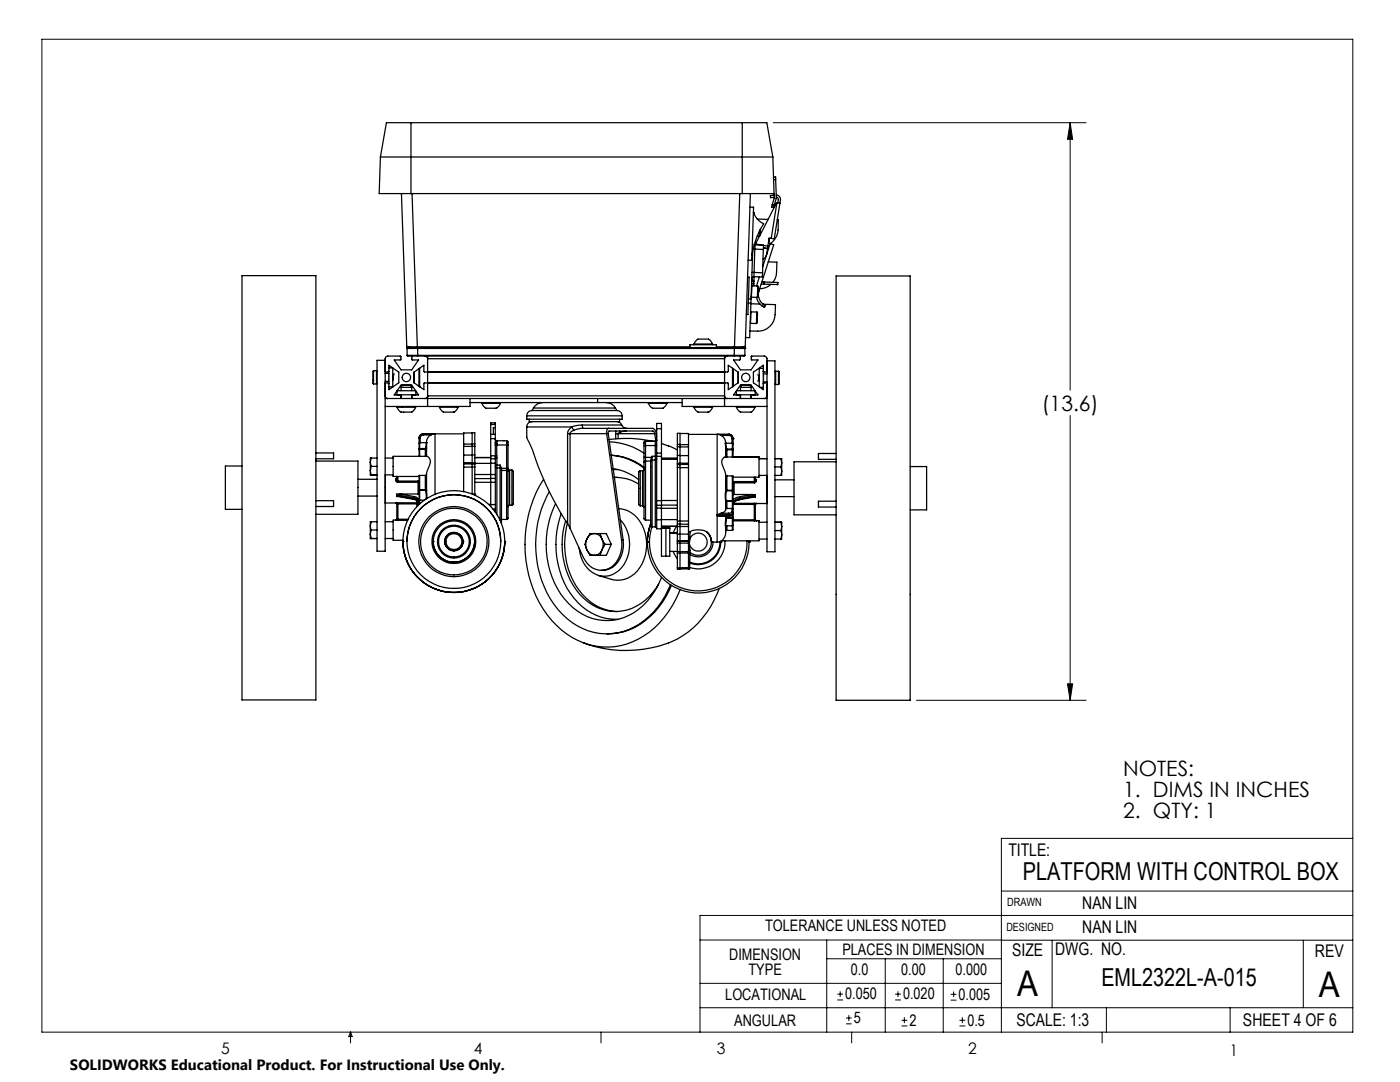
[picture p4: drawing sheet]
<svg xmlns="http://www.w3.org/2000/svg" width="279mm" height="216mm" viewBox="0 0 279 216" stroke-linecap="round" stroke-linejoin="round" font-family="sans-serif">
<g fill="none" stroke="#000" stroke-width=".2">
<path d="M8.4 7.8h261.6v198.2h-261.6zM154.3 24.5h62.4M213.6 24.5v53.4M213.6 24.5l.5 3.3h-1.1zM213.6 82.9v56.8M182.9 139.7h33.8M213 136.5h1.1l-.5 3.2zM199.8 177.8h70.2M270 167.3h-70.2v38.7M139.7 187.6h60.2M139.7 196.2h60.1M165 187.6v18.4"/>
<path d="M165 191.3h34.8M167.1 199.5h1.1M167.1 198.4h1.1M167.7 197.8v1.1M176.7 191.3v14.7M178.6 199.5h1.2M178.6 198.4h1.2M179.2 197.8v1.1M188.2 191.3v14.7M189.7 199.6h1.2M189.7 198.4h1.2M190.3 197.8v1.2"/>
<path d="M199.8 187.6h70.2M210 187.6v13.5M260.1 187.6v13.5M270 182.7h-130.3v23.3M70 206v2.1M70 206l.3 .8h-.7zM119.9 206v2.1M139.7 201.1h130.3M168.8 204.3h1.2M168.8 203.1h1.2M169.4 202.6v1.1M170 206v2.1"/>
<path d="M179.9 204.7h1.2M179.9 203.6h1.2M180.5 203v1.2M191.5 204.7h1.2M191.5 203.6h1.2M192.1 203v1.2M220 206v2.1M220.8 201.1v4.9M245.5 201.1v4.9"/>
</g>
<path d="M78.4 74.6h.3l-.1 .2zM78.6 74.8h.1M151.2 74.7h.3l-.1 .2zM151.3 75.9l.2 .2h-.3z" fill="none" stroke="#808080" stroke-width=".25"/>
<path d="M77.6 74.6v1.4M78.4 74.6v1.4M78.6 74.6v.2M78.7 74.7h-.2M151.3 74.8h.2M151.3 76h.2M151.4 74.7v.2M151.4 76.1v-.2M151.5 74.7v1.4M151.5 76.1v-1.4M152.4 74.7v1.4M152.4 76.1v-1.4" fill="none" stroke="#808080" stroke-width=".2" stroke-dasharray="15.2 1.3 1.3 1.3"/>
<path d="M213.6 24.5l.5 3.3h-1.1zM213 136.5h1.1l-.5 3.2z" fill="#000"/>
<g fill="none" stroke="#000" stroke-width=".25">
<path d="M75.9 31.3l-.2 7.3h6.3M75.9 31.3h78.3M80.1 38.6l1.1 30.9M82 24.5h-4.9l-1.2 6.8M82 38.6h66.1M82 24.5v14.1M82 24.5h66.1M82.2 38.6l1.1 30.6M147.6 38.6l-1 30.6M148.1 38.6h6.4M148.1 24.5h4.9l1.2 6.8M148.1 24.5v14.1"/>
<path d="M149.8 38.6l-1.1 30.9M154.2 31.3l.3 7.3M154.4 35.3h.4v.5M154.4 35.8h.4M154.5 38.6v.9l-.4 1.3M154.5 38.9l-.8 .1 .1 .4h.7M154.8 35.8l.1 3.8-.4 1.4M154.9 38.9a.86 .86 0 0 1 .9 1l-1.3 7.8-.6-.1M154.9 39.3l.4 .4-.1 .8M48.3 55h14.7v84.7h-14.7zM149.2 55.3h.3l-.2 7.5h-.4M149.4 59.6l.5 .1"/>
<path d="M149.7 41.3h.7l-.4 10.6h-.7M149.9 59.7v.8M149.9 59.2l.1 .1M150 59.3h1.1M150 56.6h.5M150 56.1l.5 .1M150 56l.1 .1M150 57v2.3M150 57l1.2 .1M150 57v.1M150.1 54.4h.4M150.1 56.1h.4"/>
<path d="M150.1 55.4v.7M150.2 50.1l-.3 9.6M150.3 49.7h.3M150.5 55.2l-.4 .1-.1 .3M150.5 42.7v-.3h-.1a4 4 0 0 0 2 2.3 15.6 15.6 0 0 0-2.3 6.2M150.5 54.4v.8M150.5 48.8l.2 .1M150.5 55.2l-.1 1.8M150.5 54.4h1.7M150.6 49.7l-.1 4.7M150.6 49.7l1.7 .1M150.7 48.9l-.1 .8"/>
<path d="M150.7 48.9h1.7M150.8 48.7l-.1 .2zM150.8 48.7l1.4 .2M151 59.3l.2 .8 .9 1M151.1 47.1h.5M151.1 43.7l2.2 .1M151.2 57.1l-.1 2.2M151.2 57.1l.1 .1v2l-.2 .1M151.3 58h.2M151.5 58a2.38 2.38 0 0 0 .9 2.7M151.6 55.2l-.6 1.8M151.6 45.9v1.2"/>
<path d="M151.6 47l-.8 1.7M151.8 45.8l-.1 1.2-.1 .1M151.9 56.7h.6M152 56.3h.5M152.2 54.4v.9l-1.7-.1M152.3 49.8l-.1 4.6M152.4 48.9l-.1 .9M152.4 49.5l.8 .1M152.4 49l.8 .1M152.5 56.3l2.8 .1-.1 .4-2.7-.1M152.5 56.3v.4M153.2 49.6h.1"/>
<path d="M153.2 49.6a2.08 2.08 0 0 1-.9 2.1M153.2 49.1v.5M153.3 52.2l1.7 .1a5.4 5.4 0 0 1-.7 4M153.5 47.6l-.1 .9 .3 .1M153.7 48.6l.7 .3-2.9 9.1M153.7 48.6l-1.5 4.6M153.9 56.7a3.4 3.4 0 0 1-2.3 .9M153.9 47.6l-.4-.1-.3 1.6M154.1 40.8l-.1 .5 .4 .1 .1-.4M154.1 40.8l.4 .2M155 40.5l.6 .1M155 40.5l-3.3 6.3"/>
<path d="M155 40.5l-1.1 7.1M155.1 43.9h.2a5.1 5.1 0 0 1-1.1 4.4l-.5 .3M166.9 55.1h14.7v84.6h-14.7zM74.5 74l-.1 .1 .1 2.5M74.5 74v2.6M74.5 74h.6M74.5 76.6h.6M75.1 74v2.6M75.1 74l.1 .1M75.2 76.5l-.1 .1M76.9 76.4h.6l.1 .2M76.9 79a.49 .49 0 0 0 .5 .5"/>
<path d="M76.9 74.5h.7M76.9 76.1h.7M76.9 79.5h76.2M77.6 74.1v2.5M77.6 74.1l-.1 .1h-.6M77.6 73.4h.8M77.6 74.1v-1.2l2 1.4v2.1l-2 1.4v-1.2M78.4 74.8v1M78.4 73.4v3.8h-.8M79.2 78v.8h3.8v-.8M79.3 78h3.6M80 79l-.1-.2h-1.2l1.3-2h2.2l1.3 2h-1.2l-.1 .2"/>
<path d="M80 77.3h2.2M80 77.3l.3-.4h1.6l.3 .4M80 77.3v.7M80 78.8v.7M81.2 70.9h2.2M81.2 69.5h2.2M81.2 70.9l.1 .1h1M81.2 69.5h.1M81.2 69.5v1.4M81.4 69.4h2M81.4 69.4l-.2 .1M81.6 69.2h1.7"/>
<path d="M81.6 69.2l-.4 .3M81.6 69.2l-.2 .2M82.2 77.3v.7M82.2 78.8v.7M82.3 71l-.1 .8h1.3l-1.3 2h-2.2l-1.3-2h1.3l-.1-.7-2.5-.1a.54 .54 0 0 0-.5 .6v38.4h-1.7v-38.1h1.7M82.3 71h65.3M82.6 74.3v1.9M82.6 74.3l2-1.4v1.3h.1h60.5l.1-1.3 2 1.4v2.1l-2 1.4v-1.4h-60.6l-.1 1.4-2-1.4zM82.6 76.3l.1 .1M83.3 69.2v.2M83.3 69.2h54.4M83.4 70.9v.1"/>
<path d="M83.4 69.4v.1M83.4 70.9h63.1M83.4 69.5v1.4M83.4 69.5h63.1M83.4 69.4h63.1M83.6 73.6v3.4M83.7 77.2h.1M83.7 73.5v3.7M84.8 71l.4 .2 .1 .4M85.3 79a.54 .54 0 0 1-.5 .5M85.3 79v2.1M85.3 71v.6"/>
<path d="M85.3 71.6v7.4M85.3 79h59.3M85.3 71.6h59.3M85.3 76.4h59.3M93.8 79.5v1.6h-16.9M119.3 79.5v.8M136.1 79.5v1.6h17M137.7 69.4v-.6h5.3v.6M138.5 68.7l.1-.3a1.24 1.24 0 0 1 1.6-.7h.3a1.3 1.3 0 0 1 1.7 1M138.5 68.7h3.7M138.5 68.7v.1M142.2 68.7v.1"/>
<path d="M143 69.2h3.6M144.6 79a.49 .49 0 0 0 .5 .5M144.6 79v2.1M144.6 71v.6M144.6 71.6v7.4M145.1 71a.54 .54 0 0 0-.5 .6M146.2 77.2h.1M146.2 73.5v3.7M146.3 73.6v3.4M146.5 70.9h2.2M146.5 70.9v.1M146.5 69.5h2.2"/>
<path d="M146.5 69.4h2M146.5 69.4v.1M146.5 69.5v1.4M146.6 69.2v.2M147.3 74.4v2M147.6 71l.1 .2v.6h-1.3l1.4 2h2.1l1.4-2h-1.3v-.8h2.5l.3 .2 .3 .3v38.6h1.6v-38.1h-1.6M147.7 79.5v-.7h-1.3l1.4-2h2.1l1.4 2h-1.3l-.1 .7M147.8 77.3h2.1M147.8 77.3l.2-.4h1.6l.3 .4M147.8 77.3v.7M147.8 78.8v.7M148.3 69.2l.4 .3"/>
<path d="M148.3 69.2h-1.7M148.3 69.2l.2 .2M148.5 69.4l.2 .1M148.6 69.5h.1M148.7 70.9l-.1 .1h-1M148.7 69.5h.1M148.7 69.5v1.4M149.3 60.5h.6M149.7 64.5h.1M149.8 64.5l1.2 .1M149.9 62.2l-.1 2.3M149.9 62.2l1.2 .1"/>
<path d="M149.9 62.2l-.1 .1M149.9 60.5l-.3 6.9-.8-.1M149.9 60.6l1.8 .1M149.9 77.3v.7M149.9 78.8v.7M150.7 78h-3.7v.8h3.7v-.8M151.1 62.3l.1 .1-.1 1.9-.1 .3M151.1 62.3l-.1 2.3M151.5 74.9v1.1M151.7 77.3h.6M152.3 74.1v2.5M152.3 73.5h-.8v3.7"/>
<path d="M152.3 74.1l.1 .1h.7M152.3 76.2h.8M152.3 74.6h.8M152.3 74.1v-1.2l-1.9 1.4v2.1l1.9 1.4v-1.2M152.4 60.7l.4 .3-.3 .3-.4-.2M152.4 60.7l2.4 .1a5.1 5.1 0 0 1-1.2 4.4 3.2 3.2 0 0 1-2.4 .9l-1.6-.1M152.4 60.7l-.3 .4M153.1 76.4h-.7l-.1 .2M153.1 79a.54 .54 0 0 1-.6 .5M154.7 76.6l.1 .1M154.8 74.1v2.6M154.8 76.7h.6"/>
<path d="M154.8 74.1h.6M154.8 74.1l-.1 .1M155.4 74.1l.1 .1v2.4l-.1 .1M155.4 74.1v2.6M48.3 93h-3.3v8.6h3.3M63 90.4h3.6v1.1h-3.6M63 99.9h3.6v1.2h-3.6M63 92h8.4v10.6h-8.4M71.4 99h3.8M71.4 95.6h3.8M73.9 92.3v1.6M73.9 93.9l.2 .9h-.2"/>
<path d="M73.9 93.9v.9M73.9 94.8h1.3M73.9 92.3l.2 .8M74.1 91.4l-.2 .9M74.1 93.1l-.2 .8M74.1 93.1h1.1M75.2 91.4h-1.3v.9M76.9 91.4h1.6M78.5 94.8h-1.6v5.6h2.1M79 95.9l.1 .3h.3M79.2 95.8l.2 .2M79.2 95.4l-.2 .1v.4"/>
<path d="M79.2 95.8l-.2 .1M79.2 95.1v.7M79.2 81.2l.2 .4a1.2 1.2 0 0 0 1.5 .6h.4a1.3 1.3 0 0 0 1.6-1M79.2 98.7v-.1v.5v-.2M79.2 98.9l.3 .2M79.2 81.2h3.7M79.2 81.1v.1M79.2 98.7l3.4 .7M79.2 98.9l3.4 .7M79.4 96v.2M79.4 96.2h4M79.4 96h4"/>
<path d="M79.4 95.1v.9M79.5 99.1l3.2 .6M79.8 98.6l-.6 .1M79.8 98.6l2.9 .5M79.8 98.6h3.6M82.6 99.6l.4 .1 .2 .2-.5-.2M82.6 99.4h.3l.3 .4M82.6 99.6l.1 .1M82.6 99.4v.2M82.7 99.1l.6 .2 .1 .3M82.7 99.1l-.1 .3M82.9 81.1v.1"/>
<path d="M83.2 99.8v1.3M83.4 99.6l-.2 .2M83.4 99.6v1.3M83.4 98.6h.2M83.4 96.2v2.4M83.4 96v.2M83.4 96.2h.2M83.6 98v1.7M83.6 99.7l.1 .1M83.6 97.7h.1M83.6 97.7v.3M83.6 99.8l.1 .1"/>
<path d="M83.6 99.7v.1M83.6 99.8v.8M83.6 89.7v1.4M83.6 89.5h.1M83.6 89.5v.2M83.6 88.5v1M83.6 87.4h.3M83.6 87.4v1.1M83.6 96h-.2M83.7 88.3l-.1 .2M83.7 97.8v2M83.7 97.8l-.1 .2"/>
<path d="M83.7 94.9h-.1v2.8M83.7 97.7v.1M83.7 94.9v2.8M83.7 99.8v.1M83.7 89.6l-.1 .1M83.7 89.5v.1M83.7 99.9v.6M83.7 89.6v1.5M83.7 88.3v1.2M83.7 94.9h1.2M83.7 88.3h1.4M83.7 97.8h1.2"/>
<path d="M83.7 97.7h1.2M83.7 89.6h1.2M83.7 89.5h1.2M83.7 99.8h1M83.9 87.4v.9M84.5 86.6a.84 .84 0 0 0-.9 .8M84.5 86.8l-.5 .3-.1 .3M84.5 86.6a.83 .83 0 0 0-.9 .8M84.5 86.6v.2M84.5 86.6h.1M84.5 86.6h8M84.5 86.8h1.5"/>
<path d="M84.9 97.8l.1 .1M84.9 97.7l.2 .1-.1 .1M84.9 97.7v.1M84.9 94.9v2.8M84.9 89.5v.1M84.9 89.6v1.5M85 97.9v.1M85 89.4l.1 .1-.2 .1M85 89.4l-.1 .1M85 89.2v.2M85 98v1.6M85.1 88.3h.1"/>
<path d="M85.1 88.3l-.1 .9M85.1 97.9l.1 1.6M85.1 89.2v1.9M85.1 97.9l-.1 .1M85.1 94.7l-.2 .2M85.1 89.2h-.1M85.2 88.3l-.1 .9M85.2 91.1a1.3 1.3 0 0 1 .4 2l-.5 1.3v3.5M85.2 91.1h-6.7v4h5.1M86 86.8a1.62 1.62 0 0 0-.9 1.5M86 86.8l.8-.2v12M87.7 81.2l.1 .2a1.41 1.41 0 0 0 1.8 .8h.3a1.23 1.23 0 0 0 1.5-1"/>
<path d="M87.7 81.2h3.7M87.7 81.1v.1M91.4 81.1v.1M92.5 90.8v1.5M92.5 93.2v4.9M92.5 92.6v.6M92.5 88.6v.5M92.5 88.6h1.7M92.5 90.8h1.7M92.5 92.3h1.7M92.5 89.1v1.7M92.5 92.3v.3"/>
<path d="M92.5 93.2h1.7M92.5 92.6h1.7M93.8 80.3h42.3M94.2 90.8v1.6M94.2 93.2v5.4M94.2 92.6v.6M94.2 88.6v2.2M94.2 88.6v-2.2h.6v2.2M94.2 86.4h-1.7v2.2M94.2 88.6h.6M94.2 93.2h.6M94.2 90.8h.6"/>
<path d="M94.2 92.4h.6M94.2 92.4v.2M94.2 92.6h.6M94.3 98.6h.5M94.8 90.8v1.6M94.8 93.2v5.4M94.8 98.6h.1M94.8 92.6v.6M94.8 98.7v.1M94.8 88.6v.4M94.8 91.3h3.1M94.8 89l-2.3 .1"/>
<path d="M94.8 89v1.8M94.8 92.4v.2M94.8 94.7h4M94.8 95.5h3.1M94.8 96.2h4M96.2 80.5l.1 .3a1.36 1.36 0 0 0 1.7 .7h.4a1.3 1.3 0 0 0 1.5-1M96.2 80.5h3.7M96.2 80.3v.2M97.9 91.5v4M97.9 95.5v5.2M97.9 90.9v.6M97.9 86.7v.8"/>
<path d="M97.9 84.7v-.3h.9v.3M97.9 91.5h.9M97.9 86.7h.9M97.9 95.5h.9M97.9 84.7v2M97.9 87.5v3.4M97.9 90.9h.9M97.9 87.5h.9M97.9 84.7h.9M98.8 92.4v2.3M98.8 95.5v.7M98.8 96.2v4.5"/>
<path d="M98.8 93.2l.4 .2M98.8 91.5v1M98.8 90.9v.4M98.8 91.3v.2M98.8 92.8h.4M98.8 91.3h.4M98.8 90.9h.3M98.8 88.8h.3M98.8 88.3l.4 .2M98.8 87.6l.4 .3M98.8 86.7v.8M98.8 92.4l-4 .1"/>
<path d="M98.8 84.7v2M98.8 87.5v3.4M98.8 94.7v.8M98.8 85.3h-.3v1.4M99.1 90.9l.1 .4M99.1 88.8v2.1M99.1 88.8h2M99.2 92.8v.6M99.2 88.5l-.1 .3M99.2 87.9v.6M99.2 93.4v9.2M99.2 93.4h.6"/>
<path d="M99.2 91.3v1.5M99.2 92.8h.6M99.2 87.9h1.9M99.8 93.4l.3 .1M99.8 92.8v.6M99.8 92.8l.3 .7M99.8 93.4v10.4M99.9 80.3v.2M100.1 93.5v11M100.1 93.9h1M100.1 93.5h1M101.1 93.9l.3 .2"/>
<path d="M101.1 93.5v.4M101.1 93.5h.3M101.1 88.8h.3M101.1 87.9v.9M101.1 87.9l.3 .2v.7M101.1 93.9v9.7M101.1 88.8v4.7M101.4 94.1v9.4l-.3 .1M101.4 93.5l.3 .3M101.4 93.5v.6M101.4 88.8v4.7M101.7 93.8v7"/>
<path d="M101.7 93.8h.5M102.2 93.8l.2 .2v6.6l-.2 .2M102.2 93.8v7M105.1 83v.6h19.1v-.6M105.1 85.2l.1 2.4a26.6 26.6 0 0 1 2.2 5.3 61.5 61.5 0 0 0 5.9 11.6M105.1 83h19.1M105.1 85.2h9M105.6 83.6v.5h18v-.5M106.2 81.9a1.02 1.02 0 0 0-1.1 1.1M106.2 84.1a1.02 1.02 0 0 0-1.1 1.1M106.2 81.9h16.9M106.5 81.4h16.3"/>
<path d="M106.5 81.4l-.3 .5M108.3 80.3a2.06 2.06 0 0 0-1.8 1.1M108.5 95.6a24.6 24.6 0 0 0 .7 27.1 14.6 14.6 0 0 0 14.7 6.1 17 17 0 0 0 11.6-10.5l.2-.6M109.6 98.1a21.4 21.4 0 0 0 1.8 23.5 12.2 12.2 0 0 0 19 .5 17.8 17.8 0 0 0 3.4-5.4M113.3 86.5h.5M113.3 86.5v18M113.8 86.5h7.3M113.8 86.5v18.9M114.1 85.2l.4 .7M114.1 85.2l-.8 .9v.4M114.5 85.9l-.5 .2-.2 .4M116.2 84.8l-1.2 .1-.9 .3"/>
<path d="M116.2 84.8l.2 .7M116.2 84.8h7.9M116.4 85.5h13.8a1 1 0 0 1 .8 1l.1 .7M116.4 85.5h-.5l-1.4 .4M120.9 80.3a2.06 2.06 0 0 1 1.9 1.1M121.1 86.5l2.9 21.2M121.5 87.7a23.9 23.9 0 0 1 8.7 .4M121.5 85.5a.78 .78 0 0 0-.4 1M121.6 88.2a13.4 13.4 0 0 1 6.9 2.2M122 90.8h.2a11.6 11.6 0 0 1 6.3 2.4M122 90.8a12.1 12.1 0 0 1 6.5 2.6M122.3 93.5a10.1 10.1 0 0 1 5.2 2.2"/>
<path d="M122.4 93.7h1M122.6 95.3a8.5 8.5 0 0 1 4.9 1.3M122.8 81.4l.3 .5M122.9 86.5h.5M122.9 86.5v1.1M122.9 86v.5M123.1 95.3h-.5M123.1 81.9a1.09 1.09 0 0 1 1.1 1.1M123.1 84.1a1.03 1.03 0 0 1 1 .7M123.4 86.5h7.3M123.4 86.5v1M123.6 86l.3 .2"/>
<path d="M123.9 86.2l-.5 .3M124.1 84.8a1.18 1.18 0 0 0 1 .7M125 86l-1.1 .2M127.8 93.9l-.3 .3v6.4l.3 .3M127.8 93.9v7M127.8 93.9h.4M128.2 93.9v7M128.5 92.3v11.2l.3 .3M128.5 93.6l-.3 .3M128.5 91.3h.3M128.5 91.3v1M128.5 88.9h.3"/>
<path d="M128.5 88.3v.6M128.5 88.3h.1M128.5 88.9v2.4M128.8 92l-.3 .3M128.8 91.3v.7M128.8 88.1v.8M128.8 88.1l-.3 .2M128.8 88.1h.1M128.8 92v11.8M128.8 92h1.1M128.8 91.3h1.2M128.8 88.1h2"/>
<path d="M128.8 88.9h2M128.8 88.9v2.4M129.4 88.1h.1M129.4 80.5l.1 .3a1.36 1.36 0 0 0 1.8 .7h.3a1.3 1.3 0 0 0 1.5-1M129.4 80.5h3.7M129.4 80.3v.2M129.9 92v13l.2 .1M129.9 92h.1M130 91.3l-.1 .7M130.1 91.8l-.2 .2M130.1 91.1v.7M130.1 91.8v13.3"/>
<path d="M130.1 91.1h.7M130.1 91.8h.7M130.1 91.1l-.1 .2M130.7 86.5l-.4-.5h-8.8l-.1 .2 3 21.5M130.7 86.5l.2 1.5M130.8 91.1v.7M130.8 91.1h.3M130.8 88.9h.3M130.8 88.1v.8M130.8 91.8v13.3M130.8 88.9v2.2M131.1 91.1v8.8"/>
<path d="M131.1 99.9v.9M131.1 91.5l-.3 .3M131.1 90.4v.7M131.1 85.5v-1h.9v1M131.1 87.8l-.3 .3M131.1 87.7l-.3 .4M131.1 90.4h.9M131.1 91.1h.9M131.1 85.5v4.9M131.1 85.5h.9M132 88.5l1.4 .5M132 91.1v9.7"/>
<path d="M132 90.4v.7M132 91.7h3.2M132 91.4h3.2M132 85.5v4.9M133.1 80.3v.2M133.4 89l1.8 .8M135.2 90.9v1.6M135.2 93.3v10.7M135.2 92.7v.6M135.2 88.7v.4M135.2 88.7v-2.2h.5v4.4M135.2 99.9h-4.1"/>
<path d="M135.2 88.7h2.2M135.2 90.9h.5M135.2 89.1l2.2 .1M135.2 89.1v1.8M135.2 92.5v.2M135.2 93.3h.5M135.2 92.7h.5M135.7 90.9v1.8M135.7 93.3v13.3M135.7 92.7v.6M135.7 86.5h1.7v2.2M135.7 90.9h1.7"/>
<path d="M135.7 93.3h1.7M135.7 92.7h1.7M137.4 90.9v1.5M137.4 93.3v10.7M137.4 92.7v.6M137.4 88.7v.5M137.4 86.7h8.1M137.4 92.4l-2.2 .1M137.4 89.2v1.7M137.4 92.4v.3M138.5 81.2l.1 .2a1.41 1.41 0 0 0 1.8 .8h.3a1.23 1.23 0 0 0 1.5-1M138.5 81.2h3.7"/>
<path d="M138.5 81.1v.1M142.2 81.1v.1M143.9 86.9l-.8-.2v16M143.9 86.9a1.71 1.71 0 0 1 .9 1.5M143.9 86.9h1.6M144.8 88.4h.1M144.8 88.5l-.1-.1 .1 .9M144.8 88.4v.1M144.8 89.3v1.9M144.8 98v2M144.8 100v.9a1.1 1.1 0 0 1-.9 1.5M144.8 98l.1 .1"/>
<path d="M144.8 94.8l.3 .2M144.8 89.3h.1M144.9 88.4v.9M144.9 88.4h1.3M144.9 98.1v1.8M144.9 99.9l-.1 .1M144.9 99.9h.2M144.9 99.9h.1M144.9 98v.1M144.9 99.9l-.1 .1h.3M144.9 89.5l-.1 .1 .3 .1M144.9 89.5l.2 .1"/>
<path d="M144.9 89.3v.2M145.1 97.9l-.2 .1M145.1 97.8l-.3 .1 .1 .1M145.1 95v2.8M145.1 97.8v.1M145.1 99.9v.1M145.1 100v1.5M145.1 89.6v.1M145.1 89.7v1.5M145.1 99.9h1.1M145.1 97.9h1.1M145.1 95h1.1"/>
<path d="M145.1 97.8h1.1M145.1 100h1.1M145.1 89.7h1.1M145.1 89.6h1.1M145.5 86.7a.84 .84 0 0 1 .8 .8M145.5 86.9l.4 .2 .2 .4M145.5 86.7v.2M145.5 86.7a.79 .79 0 0 1 .8 .8M145.5 86.7h.1M146.1 87.5h.2M146.1 87.5v.9M146.2 88.4l.1 .2"/>
<path d="M146.2 97.9v2M146.2 97.9l.1 .2M146.2 95h.1v2.8M146.2 97.8v.1M146.2 97.8h.1M146.2 95v2.8M146.2 99.9v.1M146.2 100v1.5M146.2 89.7l.1 .2M146.2 89.6v.1M146.2 89.6h.1M146.2 89.7v1.5"/>
<path d="M146.2 88.4v1.2M146.3 95.2h5.2v-4h-6.8a1.33 1.33 0 0 0-.3 2.1l.4 1.3v3.4M146.3 98.1v1.7M146.3 99.8l-.1 .1M146.3 97.8v.3M146.3 99.9l-.1 .1M146.3 99.8v.1M146.3 99.9v1.7M146.3 98.7h.2M146.3 89.9v1.3h5.2M146.3 89.6v.3M146.3 88.6v1"/>
<path d="M146.3 87.5h.1M146.3 96.3h.2M146.3 87.5v1.1M146.3 96.1h.2M146.5 96.3v2.4M146.5 96.1v.2M146.5 98.7h3.6M146.5 96.1h4M146.5 96.3h4M147 81.2l.1 .4a1.2 1.2 0 0 0 1.6 .6h.3a1.3 1.3 0 0 0 1.7-1M147 81.2h3.7M147 81.1v.1"/>
<path d="M147.6 99.1l.1 .3M147.6 99.1l-.6 .2-.7 .4M147.7 99.6a1.45 1.45 0 0 0-1.4 1 1.51 1.51 0 0 1 1.3-.9M147.7 99.4a1.45 1.45 0 0 0-1.4 1M147.7 99.6l-.1 .1M147.7 99.4v.2M150.1 98.7l.6 .1M150.1 98.7l-2.5 .4M150.5 96.1v.2M150.5 95.2v.9M150.7 81.1v.1M150.7 98.8v-.1v.5v-.2"/>
<path d="M150.7 99l-3.1 .7M150.7 98.8l-3 .6M150.7 99l-3 .6M150.7 95.9l-.2 .2M150.7 95.9l.3 .1M150.7 95.7l.3 .1M150.7 95.5l.3 .3M150.7 95.2v.7M151 96l-.5 .3M151 95.8v.2M151.5 91.5h1.6M151.5 94.9h1.6"/>
<path d="M153 94.9v5.6M154.7 91.5h1.3M154.7 95.7h3.8M154.7 99.1h3.8M154.7 93.2h1.2M155.9 93.2l.1 .8M156 92.4l-.1 .8M156 92.4v1.6M156 94l-.1 .9M156 91.5h-.1l.1 .9M156 91.5v.9M156 94v.9h-1.3"/>
<path d="M166.9 90.5h-3.6v1.2h3.6M166.9 92.1h-8.4v10.6h8.4M181.6 93.1h3.3v8.6h-3.3M73.9 105l.2 .8M73.9 105v1.6M73.9 106.6l.2 .9h-.2M73.9 106.6v.9M73.9 107.5h1.3M74.1 105.8l-.2 .8M74.1 104.1l-.2 .9M74.1 105.8h1.1M75.2 104.1h-1.3v.9"/>
<path d="M76.9 107.5h1.6M76.9 104.1h1.6M79 100.4l.2 .2M79 103.8h-.5v4h1.9M79 103.8h.4M79 100.4h.1M79 103.8h.1M79.2 103.6l-.2 .2M79.2 103.6h.2M79.2 100.6v3M79.4 100.3l-.4 .1M79.4 100.5l-.2 .1"/>
<path d="M79.4 100.3v.2M79.4 103.6v.2M79.4 103.6h2.1M79.4 100.5v3.1M79.4 100.3h3.8M79.4 103.8h2M79.4 100.5h3.8M80.4 108.1h.1M80.4 108.1a10.2 10.2 0 0 0 10.2 10.1 10.2 10.2 0 0 0 10.2-10.1M81.2 108.1a9.4 9.4 0 0 1 9.4-9.4 9.4 9.4 0 0 1 9.3 9.4M86.5 108.1h.1M86.5 108.1a4.1 4.1 0 0 0 4.1 4.1"/>
<path d="M88.8 108.1h.1M88.8 108.1a1.81 1.81 0 0 0 1.8 1.8M92.4 108.1h.1M92.4 108.1a1.81 1.81 0 0 1-1.8 1.8M94.7 108.1h.1M94.7 108.1a4.1 4.1 0 0 1-4.1 4.1M97.5 100.6h.4M97.9 100.7v.3M97.9 100.7h.9M98.4 101.6h.4M98.8 100.7v.9M98.8 101.6v.6"/>
<path d="M100.1 103.6h1M100.8 108.1h.1M101.7 100.8l-.3 .3M101.7 100.8h.5M110.9 100.5a18 18 0 0 0 2.6 19.9 10.3 10.3 0 0 0 15.7-.5 15.2 15.2 0 0 0 2.8-4.7M112 102.5a17.6 17.6 0 0 0 3.3 17.7 10.5 10.5 0 0 0 8.1 3.4M112.9 103.9a15.5 15.5 0 0 0 3.6 15.5 9.1 9.1 0 0 0 13.8-1.2l1.1-1.7M113.2 104.5a15.2 15.2 0 0 0 4.7 15.6 9.6 9.6 0 0 0 5.2 1.9M113.3 104.5l.5 .9M113.8 105.4l2.6 5.8a3.7 3.7 0 0 0 6.1 1.5 5.9 5.9 0 0 0 1.5-5M117.1 109.7a1.66 1.66 0 0 0 1.5 1.1M117.1 107.6a2.84 2.84 0 0 0 0 2.1"/>
<path d="M117.1 109.7l.7 1.1h.8M117.1 107.6l-.4 1 .4 1.1M118.6 106.5a1.66 1.66 0 0 0-1.5 1.1M118.6 106.5a1.67 1.67 0 0 1 1.5 1.1M118.6 106.5h1.2M118.6 110.8h1.2M118.6 106.5h-.8l-.7 1.1M119.8 106.5h1.2l1 2.1M119.8 106.5l.3 1.1M120.1 107.6l.7 1M120.1 107.6a2.47 2.47 0 0 1 0 2.1M120.1 109.7l-.3 1.1"/>
<path d="M120.1 109.7a1.67 1.67 0 0 1-1.5 1.1M120.8 108.6h1.2M120.8 108.6l-.7 1.1M122 108.6l-1 2.2h-1.2M123.5 101.5a5.9 5.9 0 0 1 5.3 4.9 7.8 7.8 0 0 1-3.5 9 4.9 4.9 0 0 1-3.3 .2l-2.6-.8M123.8 103.7a7.3 7.3 0 0 1-.9 10.6 4.4 4.4 0 0 1-6.2-1.7 7.5 7.5 0 0 1-1.1-3.2M124 107.7h.4M124.4 107.7a5.5 5.5 0 0 1-2.7 5.8l-.6 .2-1.1 .1M127.8 100.9h.4M128.2 100.9l.3 .3M128.8 103.8h1.1M129.2 108.2h.1"/>
<path d="M129.2 108.2a10.5 10.5 0 0 1 .7-3.6 10.2 10.2 0 0 0 7.7 13.6 10.2 10.2 0 0 0 11.9-10.3v.3M130.1 105.1a9.7 9.7 0 0 0 7.8 12.7 9.7 9.7 0 0 0 11.2-9.9M130.1 105.1h.7M130.8 105.1l.3 .3M131.1 101.4v2.3M131.1 103.7v1.8h.9M131.1 103.7h.9M131.1 100.8h.9M131.1 101.4h.9M131.1 100.8v.6M132 101.4v2.3M132 103.7v7.3h1.7v-5.7h-1.7"/>
<path d="M132 105h3.2M132 103.7h3.2M132 101.4h3.2M132 100.8v.6M132 100.8h3.2M132 105.4h1.7M132.9 105.3h.1M132.9 105.4h.1M132.9 105.4v5.6M133.7 110h1.5M133.7 106.3h1.5M134 116.8a15.3 15.3 0 0 1-9.5 9.2l-1.1 .3-2.3 .2"/>
<path d="M134.3 110l.9 1.5M135 105l-.7 1.3M135.2 105.1v1.5M135.2 104v.6M135.2 108h.1M135.2 108v.4M135.2 110.1v.3M135.2 113.3v.3h.5v-.3M135.2 104.6v.5M135.2 106.6v1.4M135.2 108.4v1.7M135.2 110.4v2.9"/>
<path d="M135.2 104h2.2M135.2 106.6h.5M135.2 105.1h2.2M135.2 104.6h2.2M135.2 108h2.2M135.2 108.4h2.2M135.2 110.1h2.2M135.2 113.3h.5M135.7 108h.1M135.7 108v5.3M135.7 107.9h1.7M135.7 106.6v1.4"/>
<path d="M135.7 106.6h1.7M135.7 113.3h1.7M135.7 113.5h1.7M137.4 105.9l.1 .2h.2M137.4 105.1v1.5M137.4 104v.6M137.4 107.7h.2M137.4 108h.1M137.4 107.9v.1M137.4 108h.2M137.4 108v.1M137.4 108.1v.3"/>
<path d="M137.4 108.1l.1 .1M137.4 108.4h.1M137.4 110.1v.2M137.4 113.3v.2M137.4 113.2h.2M137.4 104.6v.5M137.4 106.6v1.3M137.4 108.4v1.7M137.4 110.3v3M137.4 110.3l-2.2 .1M137.5 108.4l.2 1.4M137.5 108.2v.2"/>
<path d="M137.6 108l-.1 .2M137.6 107.7a1.8 1.8 0 0 1 2.9-.9 1.8 1.8 0 0 1-.4 3.1 1.8 1.8 0 0 1-2.6-1.7M137.6 113.2v.3h-.2M137.6 107.7v.3M137.7 112.2l-.3 .1M137.7 112.2v.2M137.7 109.8v.5M137.7 109.8l-.3 .1M137.7 110.6l-.3 .1M137.7 110.6v1.6M137.7 112.4h-.2l-.1 .1M137.7 112.4l-.1 .8"/>
<path d="M137.7 106.1a3.8 3.8 0 0 1 3.3 0M137.7 106.1l-.1 1.6M137.7 110.3l-.2-.1-.1 .3M137.7 110.3v.3M141 106.1l.7 .9 .3 1.1M141 106.1a2.65 2.65 0 0 1 .4 3.7 2.65 2.65 0 0 1-3.7 .5M141 106.1a2.54 2.54 0 0 1 1 2.1M142 108.2h.1M142 108.2h1.1M142.3 108.2a2.97 2.97 0 0 1-4.6 2.4M143.1 102.9l2.4 .1M143.1 102.9v5.3"/>
<path d="M143.1 102.7h2.4M143.1 102.9h2.4M143.5 117.4a17.7 17.7 0 0 1-10.1 10.9M143.7 108.1a4.4 4.4 0 0 1-6 4.1M143.9 108.2h.1M143.9 108.2l-.1-.2a4.5 4.5 0 0 1-6.1 4.4M143.9 102.4l-.8 .3M143.9 102.4h1.6M144.7 107.9a5.3 5.3 0 0 1-7.1 5.3M144.8 105a3.4 3.4 0 0 1-.5 2.7l-.5 .3-.7 .2M144.8 103v.7M144.8 103.7v1.3"/>
<path d="M144.8 103.7h.1M144.9 104.9l-.1 .1M144.9 103.5v.2M144.9 103.7v1.2M144.9 104.9h1.3M145.1 101.5l-.3 .1M145.1 103.3l-.3 .1 .1 .1M145.1 103.3v.1M145.1 103.4l-.2 .1M145.1 105.8l-.3 .3M145.1 103v.3M145.1 104.9v.9"/>
<path d="M145.1 101.5h1.1M145.1 103.3h1.1M145.1 103.4h1.1M145.1 105.8h1.1M145.5 102.7v.2M145.5 102.4v.3M145.5 102.9v.1M146.1 102.1l-.1 .2-.5 .1M146.1 102.1l.2 .2M146.1 101.5v.6M146.2 101.5l.1 .1M146.2 103.4l.1 .1"/>
<path d="M146.2 103.3v.1M146.2 102.8v.5M146.2 103.4v1.5M146.2 104.9v.9M146.3 102.4a.66 .66 0 0 1-.8 .6M146.3 104.8l-.1 .1M146.3 102.3l-.3 .3-.5 .1M146.3 102.3v.1M146.3 102.4a.7 .7 0 0 1-.8 .5M146.3 103.2l-.1 .1M146.3 102.4v.8M146.3 103.5v1.3"/>
<path d="M146.3 103.2v.3M146.3 104.8v.9l-.1 .1M146.3 103.7h4.2M146.3 101.6v.7M146.3 103.9h4.2M146.3 100.4h.2M146.5 100.4v.2M146.5 100.2v.2M146.5 100.4h4M146.5 100.6h4M146.5 100.6l-.2 .1M149.5 108.2h.1"/>
<path d="M150.5 100.4l.5 .1M150.5 100.6l.2 .1M150.5 100.4v.2M150.5 103.7v.2M150.5 100.6v3.1M150.7 103.6l.3 .3M150.7 103.7h-.2M150.7 103.7l.3 .2M150.7 100.7v3M151 100.5l-.3 .2M151 103.9h-.5M151 103.9h.5v4h-7.5"/>
<path d="M151 100.5h.1M151 103.9h.1M151 100.5h2.1M151.5 104.2h1.6M151.5 107.6h1.6M154.7 104.2h1.3M154.7 105.9h1.2M155.9 105.9l.1 .8M156 105.1l-.1 .8M156 105.1v1.6M156 106.7l-.1 .9M156 104.2h-.1l.1 .9"/>
<path d="M156 104.2v.9M156 106.7v.9h-1.3M166.9 100h-3.6v1.2h3.6M116.5 128.3a24.4 24.4 0 0 0 16.9 0"/>
<circle cx="81.1" cy="75.3" r=".84"/>
<circle cx="148.8" cy="75.3" r=".84"/>
<circle cx="90.6" cy="108.1" r="10.2"/>
<circle cx="90.6" cy="108.1" r="3.1"/>
<circle cx="90.6" cy="108.1" r="3.3"/>
<circle cx="90.6" cy="108.1" r="1.86"/>
<circle cx="90.6" cy="108.1" r="1.8"/>
<circle cx="90.6" cy="108.1" r="7"/>
<circle cx="90.6" cy="108.1" r="1.59"/>
<circle cx="90.6" cy="108.1" r="4.1"/>
<circle cx="90.6" cy="108.1" r="9.3"/>
<circle cx="90.6" cy="108" r="4.4"/>
<circle cx="90.6" cy="108.1" r="6.7"/>
</g>
<g font-size="7.1">
<text x="203" y="198.7">A</text>
<text x="263.2" y="198.9">A</text>
</g>
<g font-size="4.9">
<text x="204.1" y="175.7">PLATFORM WITH CONTROL BOX</text>
<text x="219.8" y="196.7">EML2322L-A-015</text>
</g>
<g font-size="4.2">
<text x="207.9" y="82">(13.6)</text>
<text x="224.2" y="154.8">NOTES:</text>
<text x="224.2" y="158.9">1. DIMS IN INCHES</text>
<text x="224.2" y="163.1">2. QTY: 1</text>
</g>
<g font-size="3.5">
<text x="201.2" y="170.7">TITLE:</text>
<text x="216" y="181.4">NAN LIN</text>
<text x="202" y="190.7">SIZE</text>
<text x="210.6" y="190.6">DWG. NO.</text>
<text x="216" y="186.2">NAN LIN</text>
<text x="262.4" y="190.9">REV</text>
<text x="202.9" y="204.6">SCALE: 1:3</text>
<text x="248.1" y="204.6">SHEET 4 OF 6</text>
</g>
<g font-size="3.2">
<text x="152.7" y="185.7">TOLERANCE UNLESS NOTED</text>
<text x="145.5" y="191.5">DIMENSION</text>
<text x="168.1" y="190.5">PLACES IN DIMENSION</text>
<text x="149.4" y="194.6">TYPE</text>
<text x="169.8" y="194.6">0.0</text>
<text x="179.8" y="194.6">0.00</text>
<text x="190.7" y="194.6">0.000</text>
<text x="144.7" y="199.6">LOCATIONAL</text>
<text x="168.7" y="199.4">0.050</text>
<text x="180.2" y="199.4">0.020</text>
<text x="191.3" y="199.5">0.005</text>
<text x="146.5" y="204.6">ANGULAR</text>
<text x="170.4" y="204.2">5</text>
<text x="181.5" y="204.6">2</text>
<text x="193.1" y="204.6">0.5</text>
<text x="44.2" y="210.4">5</text>
<text x="94.6" y="210.3">4</text>
<text x="143.1" y="210.4">3</text>
<text x="193.2" y="210.3">2</text>
<text x="245.4" y="210.6">1</text>
</g>
<text font-size="3" x="14" y="213.5">SOLIDWORKS Educational Product. For Instructional Use Only.</text>
<g font-size="2.3">
<text x="200.8" y="185.7">DESIGNED</text>
<text x="201" y="180.9">DRAWN</text>
</g>
</svg>
